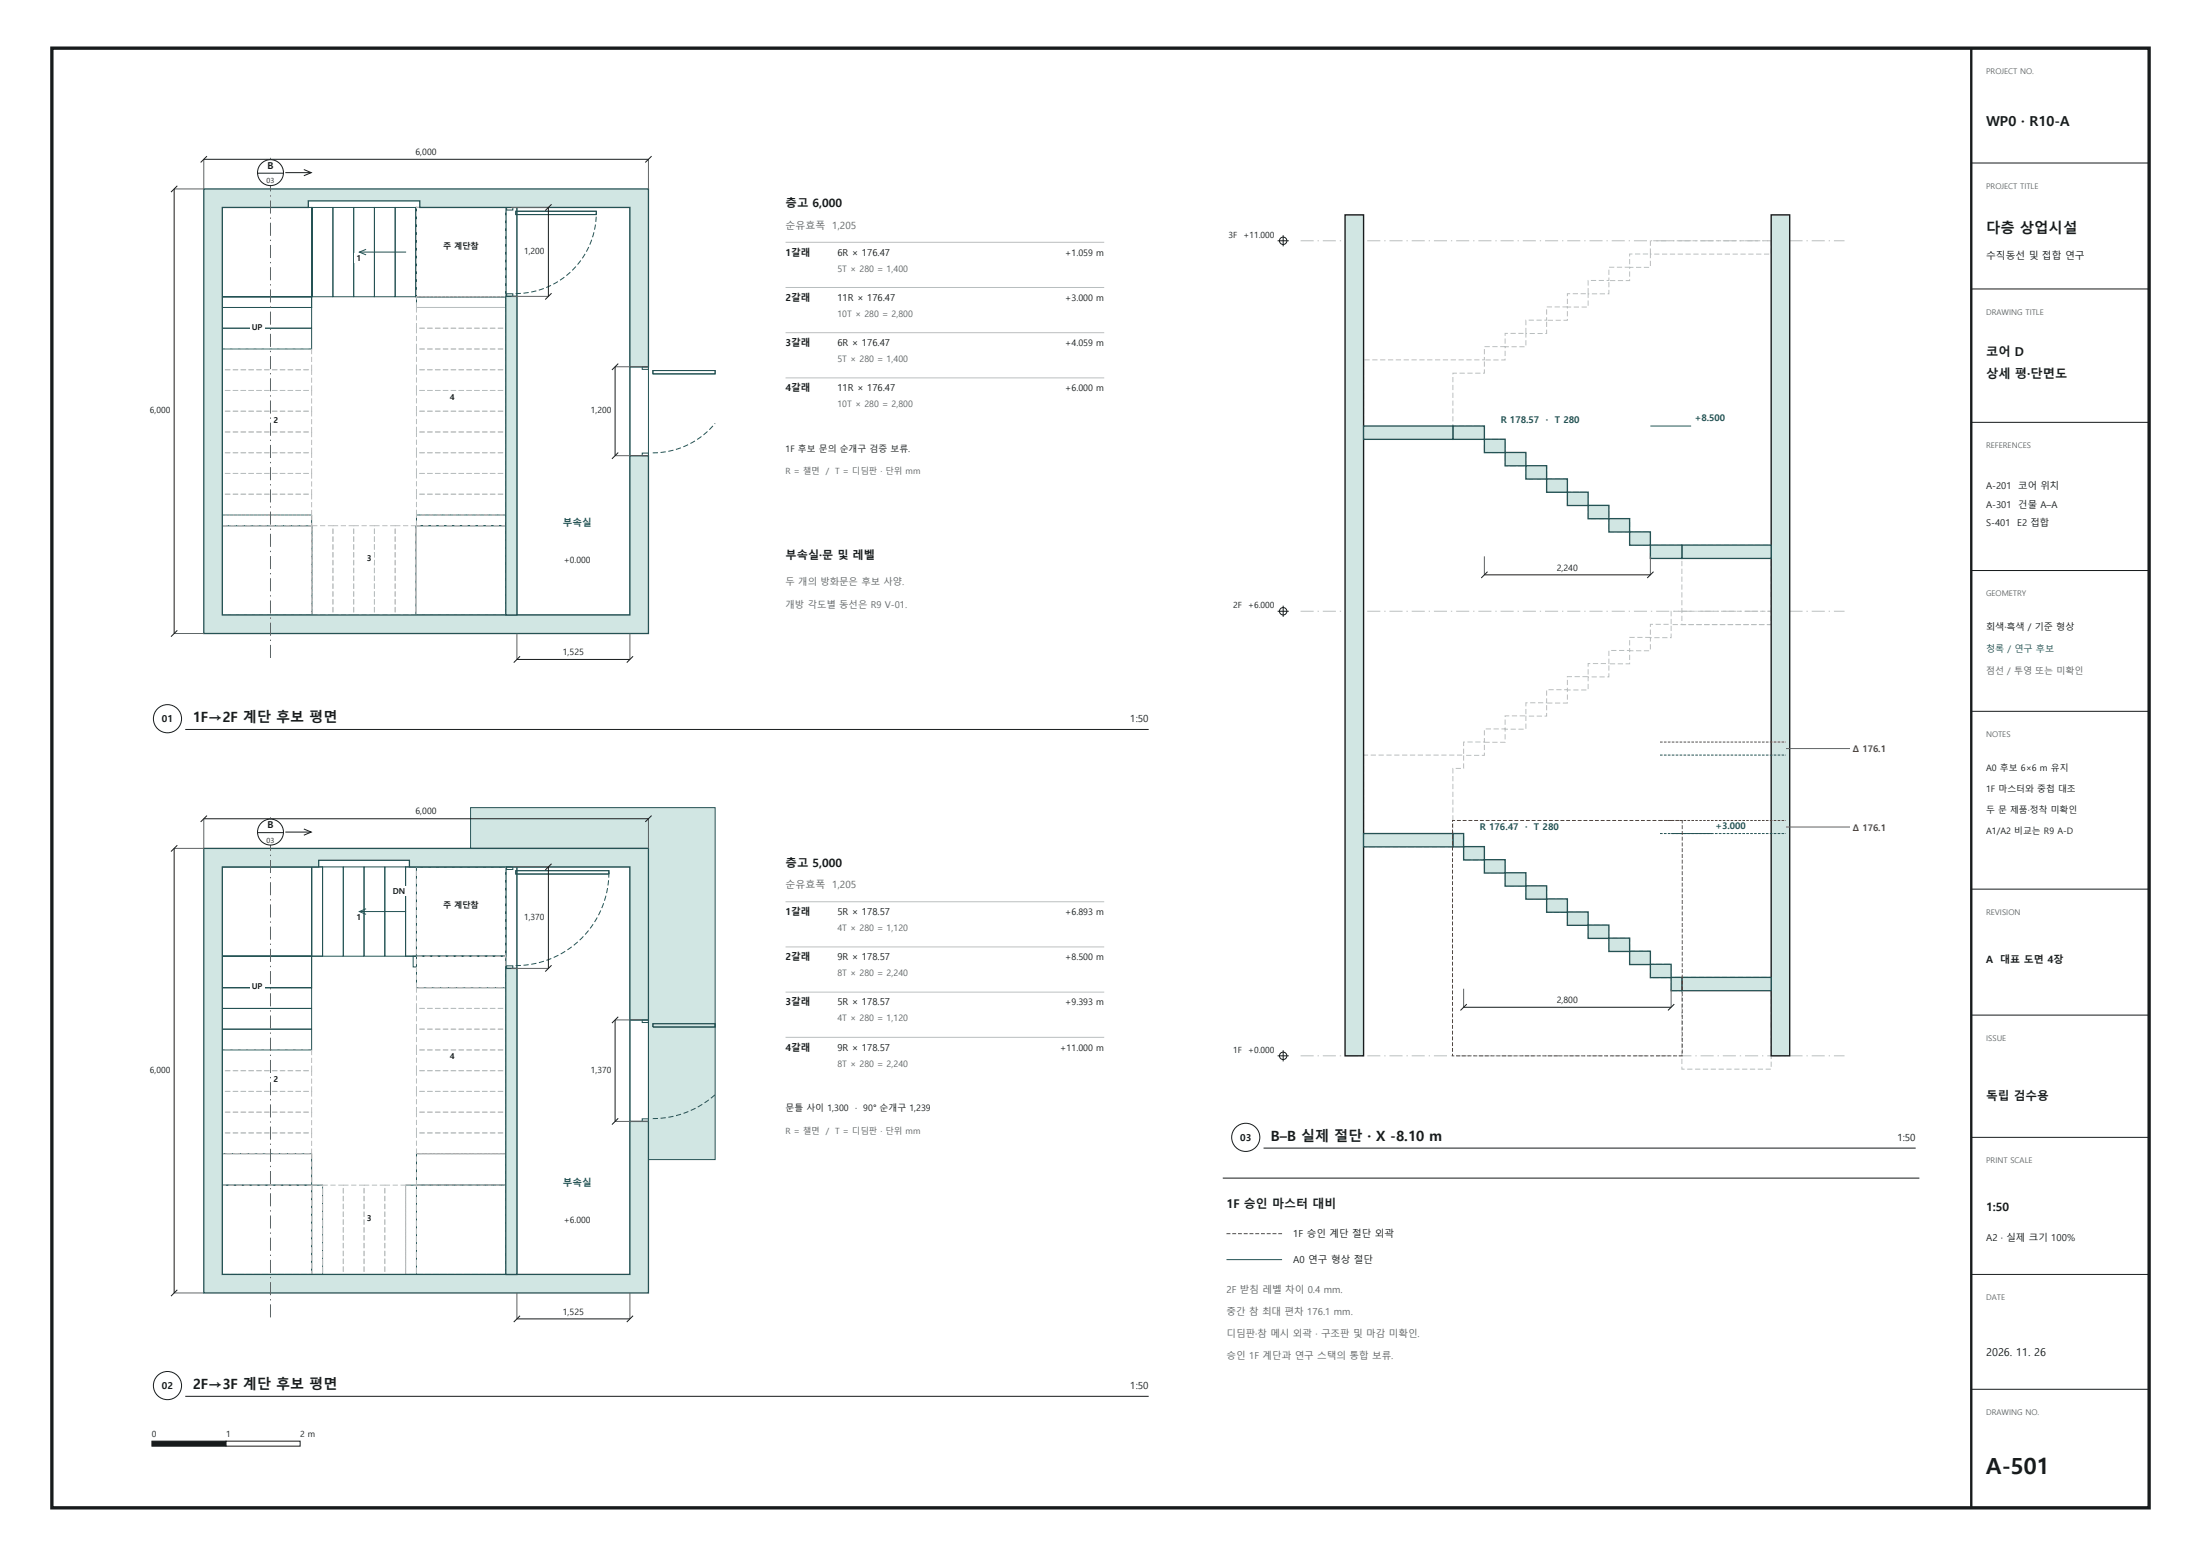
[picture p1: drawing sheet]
<svg xmlns="http://www.w3.org/2000/svg" width="594mm" height="420mm" viewBox="0 0 594 420" stroke-linecap="round" stroke-linejoin="round" font-family="sans-serif">
<path d="M14 13h566v394h-566z" fill="none" stroke="#171b1c" stroke-width=".9" stroke-linecap="butt"/>
<path d="M532 13v394" fill="none" stroke="#171b1c" stroke-width=".64" stroke-linecap="butt"/>
<path d="M532 44h48M532 78h48M532 114h48M532 154h48M532 192h48M532 240h48M532 274h48M532 307h48M532 344h48M532 375h48" fill="none" stroke="#171b1c" stroke-width=".27"/>
<g fill="none" stroke="#245254" stroke-width=".27">
<path d="M60 56h24.1v24.1h-24.1zM84.1 56h.1v24.1h-.1zM84.2 56h5.7v24.1h-5.7zM89.9 56h5.5v24.1h-5.5zM95.4 56h5.7v24.1h-5.7zM101.1 56h5.6v24.1h-5.6zM106.7 56h5.5v24.1h-5.5zM112.2 56h.2v24.1h-.2zM112.4 56h24.1v24.1h-24.1zM136.5 56h3v24h-3zM139.5 56h30.5v110h-30.5zM60 80.1h24.1v2.9h-24.1z"/>
<path d="M60 83h24.1v5.6h-24.1zM60 88.6h24.1v5.6h-24.1zM112.4 80.1h24.1v2.9h-24.1zM170 99h5v24h-5zM60 139h24.1v2.9h-24.1zM112.4 139h24.1v2.9h-24.1zM60 141.9h24.1v24.1h-24.1zM84.1 141.9h.1v24.1h-.1zM112.2 141.9h.2v24.1h-.2zM112.4 141.9h24.1v24.1h-24.1z"/>
</g>
<g fill="none" stroke="#babfbf" stroke-width=".27" stroke-dasharray="1.4 .7" stroke-linecap="butt">
<path d="M136.5 56v24.1h-24.1v-24.1h24.1M84.1 94.2v5.6h-24.1v-5.6h24.1M84.1 99.8v5.6h-24.1v-5.6h24.1M112.4 99.8v-5.6h24.1v5.6h-24.1M112.4 94.2v-5.6h24.1v5.6h-24.1M112.4 88.6v-5.6h24.1v5.6h-24.1M112.4 83v-2.9h24.1v2.9h-24.1M84.1 105.4v5.6h-24.1v-5.6h24.1M84.1 111v5.6h-24.1v-5.6h24.1M84.1 116.6v5.6h-24.1v-5.6h24.1M112.4 116.6v-5.6h24.1v5.6h-24.1M112.4 111v-5.6h24.1v5.6h-24.1"/>
<path d="M112.4 105.4v-5.6h24.1v5.6h-24.1M84.1 122.2v5.6h-24.1v-5.6h24.1M84.1 127.8v5.6h-24.1v-5.6h24.1M84.1 133.4v5.6h-24.1v-5.6h24.1M84.1 139v2.9h-24.1v-2.9h24.1M112.4 139v-5.6h24.1v5.6h-24.1M112.4 133.4v-5.6h24.1v5.6h-24.1M112.4 127.8v-5.6h24.1v5.6h-24.1M112.4 122.2v-5.6h24.1v5.6h-24.1M84.1 141.9v24.1h-24.1v-24.1h24.1M84.1 141.9h.1v24.1h-.1v-24.1M84.2 141.9h5.7v24.1h-5.7v-24.1"/>
<path d="M89.9 141.9h5.5v24.1h-5.5v-24.1M95.4 141.9h5.7v24.1h-5.7v-24.1M101.1 141.9h5.6v24.1h-5.6v-24.1M106.7 141.9h5.5v24.1h-5.5v-24.1M112.2 141.9h.2v24.1h-.2v-24.1M112.4 141.9v-2.9h24.1v2.9h-24.1M136.5 141.9v24.1h-24.1v-24.1h24.1"/>
</g>
<path d="M55 51h120v48h-5v-43h-56.7v-1.8h-30.1v1.8h-23.2v110h110v-43h5v48h-120z" fill-rule="evenodd" fill="#d1e6e3" stroke="#245254" stroke-width=".35"/>
<path d="M173.3 99h1.7v.7h-1.7zM176.2 100h16.8v.9h-16.8zM173.3 122.3h1.7v.7h-1.7z" fill="none" stroke="#245254" stroke-width=".27"/>
<path d="M136.5 80h3v86h-3z" fill-rule="evenodd" fill="#d1e6e3" stroke="#245254" stroke-width=".35"/>
<path d="M136.7 56h1.7v.7h-1.7zM139.2 57h21.7v.9h-21.7zM136.7 79.3h1.7v.7h-1.7zM176.2 100h16.8v.9h-16.8z" fill="none" stroke="#245254" stroke-width=".27"/>
<path d="M139.2 79.2a21.8 21.8 0 0 0 21.7-21.7M176.2 122.2a21.8 21.8 0 0 0 16.8-7.9" fill="none" stroke="#245254" stroke-width=".27" stroke-dasharray="1.4 .7" stroke-linecap="butt"/>
<path d="M95.7 68.3h2.3v2.6h-2.3z" fill="#fff"/>
<path d="M97 68.1h12.6M98.8 67.3l-1.8 .8 1.8 .7" fill="none" stroke="#245254" stroke-width=".27"/>
<g fill="#fff">
<path d="M73.3 111.9h2.3v2.6h-2.3z"/>
<path d="M98.5 149.4h2.3v2.6h-2.3z"/>
<path d="M120.9 105.7h2.3v2.6h-2.3z"/>
<path d="M67.4 86.8h4v2.6h-4z"/>
<path d="M151.3 139.4h9v3h-9z"/>
<path d="M151.6 149.7h8.4v2.7h-8.4z"/>
<path d="M119 65h10.8v2.6h-10.8z"/>
</g>
<path d="M55 43v8M175 43v8" fill="none" stroke="#5e6366" stroke-width=".27"/>
<path d="M55 43h120M55.8 42.2l-1.6 1.6M175.9 42.2l-1.8 1.6" fill="none" stroke="#171b1c" stroke-width=".27"/>
<path d="M111.6 39.5h6.8v2.8h-6.8z" fill="#fff"/>
<path d="M47 51h8M47 171h8" fill="none" stroke="#5e6366" stroke-width=".27"/>
<path d="M47 51v120M47.9 50.1l-1.8 1.8M47.9 170.1l-1.8 1.7" fill="none" stroke="#171b1c" stroke-width=".27"/>
<path d="M39.9 109.2h6.7v2.7h-6.7z" fill="#fff"/>
<path d="M139.5 171v7M170 171v7" fill="none" stroke="#5e6366" stroke-width=".27"/>
<path d="M139.5 178h30.5M140.4 177.1l-1.8 1.8M170.9 177.1l-1.7 1.8" fill="none" stroke="#171b1c" stroke-width=".27"/>
<path d="M151.3 174.5h6.9v2.8h-6.9z" fill="#fff"/>
<path d="M166 99h9M166 123h9" fill="none" stroke="#5e6366" stroke-width=".27"/>
<path d="M166 99v24M166.9 98.1l-1.8 1.7M166.9 122.1l-1.8 1.7" fill="none" stroke="#171b1c" stroke-width=".27"/>
<path d="M158.9 109.2h6.6v2.7h-6.6z" fill="#fff"/>
<path d="M138 56h10M138 80h10" fill="none" stroke="#5e6366" stroke-width=".27"/>
<path d="M148 56v24M148.9 55.1l-1.8 1.8M148.9 79.1l-1.8 1.7" fill="none" stroke="#171b1c" stroke-width=".27"/>
<path d="M140.9 66.2h6.6v2.7h-6.6z" fill="#fff"/>
<g fill="none" stroke="#245254" stroke-width=".27">
<path d="M60 234h24.1v24.1h-24.1zM84.1 234h2.9v24.1h-2.9zM109.5 234h2.9v24.1h-2.9zM112.4 234h24.1v24.1h-24.1zM60 258.1h24.1v8.5h-24.1zM111.5 258.1h.9v2.9h-.9zM112.4 258.1h24.1v8.5h-24.1zM60 311.4h24.1v8.5h-24.1zM60 319.9h24.1v24.1h-24.1zM84.1 319.9h2.9v24.1h-2.9zM109.5 319.9h2.9v24.1h-2.9zM112.4 319.9h24.1v24.1h-24.1z"/>
<path d="M112.4 311.4h24.1v8.5h-24.1z"/>
</g>
<path d="M127 218h66v95h-18v-84h-48z" fill-rule="evenodd" fill="#d1e6e3" stroke="#245254" stroke-width=".27"/>
<g fill="none" stroke="#245254" stroke-width=".27">
<path d="M60 234h24.1v24.1h-24.1zM84.1 234h2.9v24.1h-2.9zM87 234h5.6v24.1h-5.6zM92.6 234h5.6v24.1h-5.6zM98.2 234h5.7v24.1h-5.7zM103.9 234h5.6v24.1h-5.6zM109.5 234h2.9v24.1h-2.9zM112.4 234h24.1v24.1h-24.1zM136.5 234h3v27.4h-3zM139.5 234h30.5v110h-30.5zM60 258.1h24.1v8.5h-24.1zM60 266.6h24.1v5.6h-24.1z"/>
<path d="M60 272.2h24.1v5.6h-24.1zM60 277.8h24.1v5.6h-24.1zM170 275.3h5v27.4h-5z"/>
</g>
<g fill="none" stroke="#babfbf" stroke-width=".27" stroke-dasharray="1.4 .7" stroke-linecap="butt">
<path d="M136.5 234v24.1h-24.1v-24.1h24.1M112.4 277.8v-5.6h24.1v5.6h-24.1M112.4 272.2v-5.6h24.1v5.6h-24.1M112.4 266.6v-8.5h24.1v8.5h-24.1M84.1 283.4v5.6h-24.1v-5.6h24.1M84.1 289v5.6h-24.1v-5.6h24.1M84.1 294.6v5.6h-24.1v-5.6h24.1M112.4 294.6v-5.6h24.1v5.6h-24.1M112.4 289v-5.6h24.1v5.6h-24.1M112.4 283.4v-5.6h24.1v5.6h-24.1M84.1 300.2v5.6h-24.1v-5.6h24.1M84.1 305.8v5.6h-24.1v-5.6h24.1"/>
<path d="M84.1 311.4v8.5h-24.1v-8.5h24.1M84.1 319.9v24.1h-24.1v-24.1h24.1M84.1 319.9h2.9v24.1h-2.9v-24.1M87 319.9h5.6v24.1h-5.6v-24.1M92.6 319.9h5.6v24.1h-5.6v-24.1M98.2 319.9h5.7v24.1h-5.7v-24.1M103.9 319.9h5.6v24.1h-5.6v-24.1M109.5 319.9h2.9v24.1h-2.9v-24.1M112.4 319.9v-8.5h24.1v8.5h-24.1M112.4 311.4v-5.6h24.1v5.6h-24.1M112.4 305.8v-5.6h24.1v5.6h-24.1M112.4 300.2v-5.6h24.1v5.6h-24.1"/>
<path d="M136.5 319.9v24.1h-24.1v-24.1h24.1"/>
</g>
<path d="M55 229h120v46.3h-5v-41.3h-59.5v-1.8h-24.5v1.8h-26v110h110v-41.3h5v46.3h-120z" fill-rule="evenodd" fill="#d1e6e3" stroke="#245254" stroke-width=".35"/>
<path d="M173.3 275.3h1.7v.7h-1.7zM176.2 276.3h16.8v.9h-16.8zM173.3 302h1.7v.7h-1.7z" fill="none" stroke="#245254" stroke-width=".27"/>
<path d="M136.5 261.4h3v82.6h-3z" fill-rule="evenodd" fill="#d1e6e3" stroke="#245254" stroke-width=".35"/>
<path d="M136.7 234h1.7v.7h-1.7zM139.2 235h25.1v.9h-25.1zM136.7 260.7h1.7v.7h-1.7zM176.2 276.3h16.8v.9h-16.8z" fill="none" stroke="#245254" stroke-width=".27"/>
<path d="M139.2 260.6a25.2 25.2 0 0 0 25.1-25.1M176.2 301.9a25.2 25.2 0 0 0 16.8-6.4" fill="none" stroke="#245254" stroke-width=".27" stroke-dasharray="1.4 .7" stroke-linecap="butt"/>
<path d="M95.7 246.3h2.3v2.6h-2.3z" fill="#fff"/>
<path d="M97 246h12.6M98.8 245.3l-1.8 .7 1.8 .8" fill="none" stroke="#245254" stroke-width=".27"/>
<g fill="#fff">
<path d="M73.3 289.9h2.3v2.6h-2.3z"/>
<path d="M98.5 327.4h2.3v2.6h-2.3z"/>
<path d="M120.9 283.7h2.3v2.6h-2.3z"/>
<path d="M67.4 264.8h4v2.6h-4z"/>
<path d="M105.4 239.2h4.5v2.6h-4.5z"/>
<path d="M151.3 317.4h9v3h-9z"/>
<path d="M151.6 327.7h8.4v2.7h-8.4z"/>
<path d="M119 243h10.8v2.6h-10.8z"/>
</g>
<path d="M55 221v8M175 221v8" fill="none" stroke="#5e6366" stroke-width=".27"/>
<path d="M55 221h120M55.8 220.1l-1.6 1.8M175.9 220.1l-1.8 1.8" fill="none" stroke="#171b1c" stroke-width=".27"/>
<path d="M111.6 217.5h6.8v2.8h-6.8z" fill="#fff"/>
<path d="M47 229h8M47 349h8" fill="none" stroke="#5e6366" stroke-width=".27"/>
<path d="M47 229v120M47.9 228.2l-1.8 1.7M47.9 348.2l-1.8 1.7" fill="none" stroke="#171b1c" stroke-width=".27"/>
<path d="M39.9 287.2h6.7v2.7h-6.7z" fill="#fff"/>
<path d="M139.5 349v7M170 349v7" fill="none" stroke="#5e6366" stroke-width=".27"/>
<path d="M139.5 356h30.5M140.4 355.2l-1.8 1.7M170.9 355.2l-1.7 1.7" fill="none" stroke="#171b1c" stroke-width=".27"/>
<path d="M151.3 352.5h6.9v2.8h-6.9z" fill="#fff"/>
<path d="M166 275.3h9M166 302.7h9" fill="none" stroke="#5e6366" stroke-width=".27"/>
<path d="M166 275.3v27.4M166.9 274.5l-1.8 1.7M166.9 301.9l-1.8 1.6" fill="none" stroke="#171b1c" stroke-width=".27"/>
<path d="M158.9 287.2h6.6v2.7h-6.6z" fill="#fff"/>
<path d="M138 234h10M138 261.4h10" fill="none" stroke="#5e6366" stroke-width=".27"/>
<path d="M148 234v27.4M148.9 233.2l-1.8 1.7M148.9 260.6l-1.8 1.6" fill="none" stroke="#171b1c" stroke-width=".27"/>
<path d="M140.9 245.9h6.6v2.7h-6.6z" fill="#fff"/>
<circle cx="45.2" cy="194" r="3.8" fill="#fff" stroke="#171b1c" stroke-width=".27"/>
<path d="M50 196.9h260" fill="none" stroke="#171b1c" stroke-width=".27"/>
<circle cx="45.2" cy="374" r="3.8" fill="#fff" stroke="#171b1c" stroke-width=".27"/>
<path d="M50 376.9h260" fill="none" stroke="#171b1c" stroke-width=".27"/>
<path d="M212 65.4h86M212 77.6h86M212 89.8h86M212 102h86M212 243.4h86M212 255.6h86M212 267.8h86M212 280h86" fill="none" stroke="#babfbf" stroke-width=".27"/>
<path d="M73 177.6v-135" fill="none" stroke="#5e6366" stroke-width=".27" stroke-dasharray="3.5 1.1 .4 1.1" stroke-linecap="butt"/>
<circle cx="73" cy="46.6" r="3.5" fill="#fff" stroke="#171b1c" stroke-width=".27"/>
<path d="M69.5 46.7h7M77 46.6h7M82 45.8l2 .8-2 .8" fill="none" stroke="#171b1c" stroke-width=".27"/>
<path d="M73 355.6v-135" fill="none" stroke="#5e6366" stroke-width=".27" stroke-dasharray="3.5 1.1 .4 1.1" stroke-linecap="butt"/>
<circle cx="73" cy="224.6" r="3.5" fill="#fff" stroke="#171b1c" stroke-width=".27"/>
<path d="M69.5 224.7h7M77 224.6h7M82 223.8l2 .8-2 .8" fill="none" stroke="#171b1c" stroke-width=".27"/>
<path d="M351 285h146.8" fill="none" stroke="#babfbf" stroke-width=".27" stroke-dasharray="3.5 1.1 .4 1.1" stroke-linecap="butt"/>
<circle cx="346.3" cy="285" r="1" fill="#fff" stroke="#171b1c" stroke-width=".27"/>
<path d="M344.8 285h3M346.3 283.5v3" fill="none" stroke="#171b1c" stroke-width=".27"/>
<path d="M332.3 281.9h12.3v2.7h-12.3z" fill="#fff"/>
<path d="M351 165h146.8" fill="none" stroke="#babfbf" stroke-width=".27" stroke-dasharray="3.5 1.1 .4 1.1" stroke-linecap="butt"/>
<circle cx="346.3" cy="165" r="1" fill="#fff" stroke="#171b1c" stroke-width=".27"/>
<path d="M344.8 165h3M346.3 163.5v3" fill="none" stroke="#171b1c" stroke-width=".27"/>
<path d="M332.3 161.9h12.3v2.7h-12.3z" fill="#fff"/>
<path d="M351 65h146.8" fill="none" stroke="#babfbf" stroke-width=".27" stroke-dasharray="3.5 1.1 .4 1.1" stroke-linecap="butt"/>
<circle cx="346.3" cy="65" r="1" fill="#fff" stroke="#171b1c" stroke-width=".27"/>
<path d="M344.8 65h3M346.3 63.5v3" fill="none" stroke="#171b1c" stroke-width=".27"/>
<path d="M331 61.9h13.6v2.7h-13.6z" fill="#fff"/>
<path d="M411.8 129.3v-3.6h-5.6v-3.5h-5.6v-3.6h-32.6v-21.5h32.6v-3.5h5.6v-3.6h5.6v-3.6h5.6v-3.6h5.6v-3.5h5.6v-3.6h5.6v-3.6h5.6v-3.5h5.6v-3.6h32.6v3.6h-32.6v3.6h-5.6v3.5h-5.6v3.6h-5.6v3.6h-5.6v3.5h-5.6v3.6h-5.6v3.6h-5.6v3.6h-5.6v3.5h-8.5v14.3h8.5v3.6h5.6v3.5h5.6v3.6h5.6v3.6h5.6v3.5h5.6v3.6h5.6v3.6h5.6v3.6h5.6v3.5h32.6v21.5h-24.1v-17.9h-8.5v-3.5h-5.6v-3.6h-5.6v-3.6h-5.6v-3.6h-5.6v-3.5h-5.6v-3.6h-5.6M392.1 228.6h-24.1v-24.8h27v-3.5h5.6v-3.5h5.6v-3.6h5.6v-3.5h5.6v-3.5h5.6v-3.6h5.6v-3.5h5.6v-3.5h5.6v-3.5h5.6v-3.6h5.6v-3.5h27v3.6h-27v3.5h-5.6v3.6h-5.6v3.5h-5.6v3.5h-5.6v3.5h-5.6v3.6h-5.6v3.5h-5.6v3.5h-5.6v3.6h-5.6v3.5h-5.6v3.5h-2.9v17.6h2.9v3.5h5.6v3.6h5.6v3.5h5.6v3.5h5.6v3.5h5.6v3.6h5.6v3.5h5.6v3.5h5.6v3.6h5.6v3.5h5.6v3.5h27v24.8h-24.1v-21.2h-2.9v-3.5h-5.6v-3.5h-5.6v-3.6h-5.6v-3.5h-5.6v-3.5h-5.6v-3.6h-5.6v-3.5h-5.6v-3.5h-5.6v-3.5h-5.6v-3.6h-5.6v-3.5h-2.9" fill="none" stroke="#babfbf" stroke-width=".27" stroke-dasharray="1.4 .7" stroke-linecap="butt"/>
<g fill="#d1e6e3" stroke="#171b1c" stroke-width=".37">
<path d="M363 58h5v227h-5z" fill-rule="evenodd"/>
<path d="M478 58h5v227h-5z" fill-rule="evenodd"/>
</g>
<g fill="#d1e6e3" stroke="#245254" stroke-width=".36">
<path d="M453.9 263.8h24.1v3.6h-24.1z" fill-rule="evenodd"/>
<path d="M451 263.8h2.9v3.6h-2.9z" fill-rule="evenodd"/>
<path d="M445.4 260.3h5.6v3.6h-5.6z" fill-rule="evenodd"/>
<path d="M439.8 256.8h5.6v3.6h-5.6z" fill-rule="evenodd"/>
<path d="M434.2 253.2h5.6v3.6h-5.6z" fill-rule="evenodd"/>
<path d="M428.6 249.7h5.6v3.6h-5.6z" fill-rule="evenodd"/>
<path d="M423 246.2h5.6v3.6h-5.6z" fill-rule="evenodd"/>
<path d="M417.4 242.6h5.6v3.6h-5.6z" fill-rule="evenodd"/>
<path d="M411.8 239.1h5.6v3.6h-5.6z" fill-rule="evenodd"/>
<path d="M406.2 235.6h5.6v3.6h-5.6z" fill-rule="evenodd"/>
<path d="M400.6 232.1h5.6v3.6h-5.6z" fill-rule="evenodd"/>
<path d="M395 228.5h5.6v3.6h-5.6z" fill-rule="evenodd"/>
<path d="M392.1 225h2.9v3.6h-2.9z" fill-rule="evenodd"/>
<path d="M368 225h24.1v3.6h-24.1z" fill-rule="evenodd"/>
<path d="M453.9 147.1h24.1v3.6h-24.1z" fill-rule="evenodd"/>
<path d="M445.4 147.1h8.5v3.6h-8.5z" fill-rule="evenodd"/>
<path d="M439.8 143.6h5.6v3.6h-5.6z" fill-rule="evenodd"/>
<path d="M434.2 140h5.6v3.6h-5.6z" fill-rule="evenodd"/>
<path d="M428.6 136.4h5.6v3.6h-5.6z" fill-rule="evenodd"/>
<path d="M423 132.8h5.6v3.7h-5.6z" fill-rule="evenodd"/>
<path d="M417.4 129.3h5.6v3.6h-5.6z" fill-rule="evenodd"/>
<path d="M411.8 125.7h5.6v3.6h-5.6z" fill-rule="evenodd"/>
<path d="M406.2 122.1h5.6v3.6h-5.6z" fill-rule="evenodd"/>
<path d="M400.6 118.6h5.6v3.6h-5.6z" fill-rule="evenodd"/>
<path d="M392.1 115h8.5v3.6h-8.5z" fill-rule="evenodd"/>
<path d="M368 115h24.1v3.6h-24.1z" fill-rule="evenodd"/>
</g>
<path d="M395 266.9v5M451 266.9v5" fill="none" stroke="#5e6366" stroke-width=".27"/>
<path d="M395 271.9h56M395.8 271l-1.6 1.7M451.8 271l-1.7 1.7" fill="none" stroke="#171b1c" stroke-width=".27"/>
<g fill="#fff">
<path d="M419.6 268.4h6.8v2.8h-6.8z"/>
<path d="M398.8 221.6h22.5v2.9h-22.5z"/>
</g>
<path d="M451 225h11" fill="none" stroke="#245254" stroke-width=".27"/>
<path d="M462.4 221.2h9.3v2.9h-9.3z" fill="#fff"/>
<path d="M400.6 150.2v5M445.4 150.2v5" fill="none" stroke="#5e6366" stroke-width=".27"/>
<path d="M400.6 155.2h44.8M401.5 154.3l-1.7 1.7M446.2 154.3l-1.7 1.7" fill="none" stroke="#171b1c" stroke-width=".27"/>
<g fill="#fff">
<path d="M419.6 151.7h6.8v2.7h-6.8z"/>
<path d="M404.4 111.7h22.5v2.9h-22.5z"/>
</g>
<path d="M445.4 115h11" fill="none" stroke="#245254" stroke-width=".27"/>
<path d="M456.9 111.2h9.2v2.9h-9.2z" fill="#fff"/>
<path d="M420.4 285h-28.4v-63.5h62v63.5h-33.6" fill="none" stroke="#80452b" stroke-width=".27" stroke-dasharray="1.1 .5" stroke-linecap="butt"/>
<path d="M448 221.5h34" fill="none" stroke="#80452b" stroke-width=".27" stroke-dasharray=".7 .4" stroke-linecap="butt"/>
<path d="M448 225h34" fill="none" stroke="#245254" stroke-width=".27" stroke-dasharray=".7 .4" stroke-linecap="butt"/>
<path d="M482 223.2h21" fill="none" stroke="#5e6366" stroke-width=".27"/>
<path d="M499.5 221.7h10.1v2.9h-10.1z" fill="#fff"/>
<path d="M448 200.3h34" fill="none" stroke="#80452b" stroke-width=".27" stroke-dasharray=".7 .4" stroke-linecap="butt"/>
<path d="M448 203.8h34" fill="none" stroke="#245254" stroke-width=".27" stroke-dasharray=".7 .4" stroke-linecap="butt"/>
<path d="M482 202.1h21" fill="none" stroke="#5e6366" stroke-width=".27"/>
<path d="M499.5 200.6h10.1v2.8h-10.1z" fill="#fff"/>
<circle cx="336.2" cy="307" r="3.8" fill="#fff" stroke="#171b1c" stroke-width=".27"/>
<path d="M330 318h188M341 309.9h176" fill="none" stroke="#171b1c" stroke-width=".27"/>
<path d="M331 333h15" fill="none" stroke="#80452b" stroke-width=".27" stroke-dasharray="1.1 .5" stroke-linecap="butt"/>
<path d="M331 340h15" fill="none" stroke="#245254" stroke-width=".27"/>
<path d="M41 389h20v1.3h-20z" fill="#171b1c" stroke="#171b1c" stroke-width=".27"/>
<path d="M61 389h20v1.3h-20z" fill="#fff" stroke="#171b1c" stroke-width=".27"/>
<text font-size="6" fill="#171b1c" x="536" y="398">A-501</text>
<text font-size="3.9" fill="#171b1c" x="536" y="63">다층 상업시설</text>
<g font-size="3.8" fill="#171b1c">
<text x="52" y="195">1F→2F 계단 후보 평면</text>
<text x="343" y="308">B–B 실제 절단 · X -8.10 m</text>
<text x="52" y="375">2F→3F 계단 후보 평면</text>
</g>
<text font-size="3.7" fill="#171b1c" x="536" y="34">WP0 · R10-A</text>
<g font-size="3.3" fill="#171b1c">
<text x="536" y="96">코어 D</text>
<text x="536" y="102">상세 평·단면도</text>
</g>
<g font-size="3.2" fill="#171b1c">
<text x="536" y="297">독립 검수용</text>
<text x="331" y="326">1F 승인 마스터 대비</text>
</g>
<g font-size="3.1" fill="#171b1c">
<text x="212" y="56">층고 6,000</text>
<text x="212" y="234">층고 5,000</text>
<text x="536" y="327">1:50</text>
</g>
<text font-size="3" fill="#171b1c" x="212" y="151">부속실·문 및 레벨</text>
<text font-size="2.9" fill="#171b1c" x="536" y="366">2026. 11. 26</text>
<g font-size="2.7" fill="#5e6366">
<text x="212" y="61.7">순유효폭</text>
<text x="224.6" y="61.7">1,205</text>
<text x="212" y="239.7">순유효폭</text>
<text x="224.6" y="239.7">1,205</text>
</g>
<g font-size="2.7" fill="#171b1c">
<text x="536" y="260">A</text>
<text x="539.8" y="260">대표 도면 4장</text>
</g>
<g font-size="2.6" fill="#171b1c">
<text x="72.2" y="45.6">B</text>
<text x="212" y="69">1갈래</text>
<text x="226" y="69">6R × 176.47</text>
<text x="536" y="70">수직동선 및 접합 연구</text>
<text x="212" y="81.2">2갈래</text>
<text x="226" y="81.2">11R × 176.47</text>
<text x="212" y="93.4">3갈래</text>
<text x="226" y="93.4">6R × 176.47</text>
<text x="212" y="105.6">4갈래</text>
<text x="226" y="105.6">11R × 176.47</text>
<text x="43.7" y="195">01</text>
<text x="305" y="195">1:50</text>
<text x="72.2" y="223.6">B</text>
<text x="212" y="247">1갈래</text>
<text x="226" y="247">5R × 178.57</text>
<text x="212" y="259.2">2갈래</text>
<text x="226" y="259.2">9R × 178.57</text>
<text x="212" y="271.4">3갈래</text>
<text x="226" y="271.4">5R × 178.57</text>
<text x="212" y="283.6">4갈래</text>
<text x="226" y="283.6">9R × 178.57</text>
<text x="334.7" y="308">03</text>
<text x="512" y="308">1:50</text>
<text x="349" y="334">1F 승인 계단 절단 외곽</text>
<text x="536" y="335">A2 · 실제 크기 100%</text>
<text x="349" y="341">A0 연구 형상 절단</text>
<text x="43.7" y="375">02</text>
<text x="305" y="375">1:50</text>
</g>
<g font-size="2.6" fill="#245254">
<text x="151.9" y="142">부속실</text>
<text x="151.9" y="320">부속실</text>
</g>
<g font-size="2.6" fill="#5e6366">
<text x="331" y="349">2F 받침 레벨 차이 0.4 mm.</text>
<text x="331" y="354.9">중간 참 최대 편차 176.1 mm.</text>
<text x="331" y="360.8">디딤판·참 메시 외곽 · 구조판 및 마감 미확인.</text>
<text x="331" y="366.7">승인 1F 계단과 연구 스택의 통합 보류.</text>
</g>
<g font-size="2.5" fill="#245254">
<text x="457.4" y="113.6">+8.500</text>
<text x="405" y="114.2">R 178.57</text>
<text x="417.2" y="114.2">·</text>
<text x="419.6" y="114.2">T 280</text>
<text x="536" y="176">청록 / 연구 후보</text>
<text x="399.4" y="224.1">R 176.47</text>
<text x="411.6" y="224.1">·</text>
<text x="414" y="224.1">T 280</text>
<text x="463" y="223.6">+3.000</text>
</g>
<g font-size="2.5" fill="#171b1c">
<text x="536" y="132">A-201</text>
<text x="544.7" y="132">코어 위치</text>
<text x="536" y="137">A-301</text>
<text x="544.7" y="137">건물 A–A</text>
<text x="536" y="142">S-401</text>
<text x="544.4" y="142">E2 접합</text>
<text x="536" y="170">회색·흑색 / 기준 형상</text>
</g>
<g font-size="2.5" fill="#5e6366">
<text x="212" y="158">두 개의 방화문은 후보 사양.</text>
<text x="212" y="164">개방 각도별 동선은 R9 V-01.</text>
</g>
<g font-size="2.5" fill="#80452b">
<text x="500" y="203">Δ 176.1</text>
<text x="500" y="224.2">Δ 176.1</text>
</g>
<g font-size="2.4" fill="#171b1c">
<text x="112.1" y="41.8">6,000</text>
<text x="287.5" y="69">+1.059 m</text>
<text x="287.5" y="81.2">+3.000 m</text>
<text x="287.5" y="93.4">+4.059 m</text>
<text x="287.5" y="105.6">+6.000 m</text>
<text x="212" y="122">1F 후보 문의 순개구 검증 보류.</text>
<text x="420.1" y="154">2,240</text>
<text x="151.9" y="176.8">1,525</text>
<text x="536" y="208">A0 후보 6×6 m 유지</text>
<text x="536" y="213.7">1F 마스터와 중첩 대조</text>
<text x="112.1" y="219.8">6,000</text>
<text x="536" y="219.4">두 문 제품·정착 미확인</text>
<text x="536" y="225.1">A1/A2 비교는 R9 A-D</text>
<text x="287.5" y="247">+6.893 m</text>
<text x="287.5" y="259.2">+8.500 m</text>
<text x="287.5" y="271.4">+9.393 m</text>
<text x="420.1" y="270.7">2,800</text>
<text x="286.1" y="283.6">+11.000 m</text>
<text x="212" y="300">문틀 사이 1,300</text>
<text x="230.8" y="300">·</text>
<text x="233" y="300">90° 순개구 1,239</text>
<text x="151.9" y="354.8">1,525</text>
</g>
<g font-size="2.4" fill="#5e6366">
<text x="226" y="73.3">5T × 280 = 1,400</text>
<text x="226" y="85.5">10T × 280 = 2,800</text>
<text x="226" y="97.7">5T × 280 = 1,400</text>
<text x="226" y="109.9">10T × 280 = 2,800</text>
<text x="536" y="182">점선 / 투영 또는 미확인</text>
<text x="226" y="251.3">4T × 280 = 1,120</text>
<text x="226" y="263.5">8T × 280 = 2,240</text>
<text x="226" y="275.7">4T × 280 = 1,120</text>
<text x="226" y="287.9">8T × 280 = 2,240</text>
</g>
<g font-size="2.3" fill="#171b1c">
<text x="331.6" y="64.2">3F</text>
<text x="335.6" y="64.2">+11.000</text>
<text x="141.4" y="68.5">1,200</text>
<text x="40.4" y="111.5">6,000</text>
<text x="159.4" y="111.5">1,200</text>
<text x="152.2" y="152">+0.000</text>
<text x="332.8" y="164.2">2F</text>
<text x="336.8" y="164.2">+6.000</text>
<text x="141.4" y="248.2">1,370</text>
<text x="332.8" y="284.2">1F</text>
<text x="336.8" y="284.2">+0.000</text>
<text x="40.4" y="289.5">6,000</text>
<text x="159.4" y="289.5">1,370</text>
<text x="152.2" y="330">+6.000</text>
<text x="41" y="387.9">0</text>
<text x="61" y="387.9">1</text>
<text x="81" y="387.9">2 m</text>
</g>
<g font-size="2.3" fill="#5e6366">
<text x="212" y="128">R = 챌면</text>
<text x="222.9" y="128">/ T = 디딤판 · 단위 mm</text>
<text x="212" y="306">R = 챌면</text>
<text x="222.9" y="306">/ T = 디딤판 · 단위 mm</text>
</g>
<g font-size="2.2" fill="#171b1c">
<text x="96.2" y="70.5">1</text>
<text x="119.6" y="67.2">주 계단참</text>
<text x="67.9" y="89">UP</text>
<text x="121.4" y="107.9">4</text>
<text x="73.8" y="114.1">2</text>
<text x="99" y="151.6">3</text>
<text x="106" y="241.4">DN</text>
<text x="119.6" y="245.2">주 계단참</text>
<text x="96.2" y="248.5">1</text>
<text x="67.9" y="267">UP</text>
<text x="121.4" y="285.9">4</text>
<text x="73.8" y="292.1">2</text>
<text x="99" y="329.5">3</text>
</g>
<g font-size="2.1" fill="#5e6366">
<text x="536" y="20">PROJECT NO.</text>
<text x="536" y="51">PROJECT TITLE</text>
<text x="536" y="85">DRAWING TITLE</text>
<text x="536" y="121">REFERENCES</text>
<text x="536" y="161">GEOMETRY</text>
<text x="536" y="199">NOTES</text>
<text x="536" y="247">REVISION</text>
<text x="536" y="281">ISSUE</text>
<text x="536" y="314">PRINT SCALE</text>
<text x="536" y="351">DATE</text>
<text x="536" y="382">DRAWING NO.</text>
</g>
<g font-size="1.9" fill="#171b1c">
<text x="72" y="49.5">03</text>
<text x="72" y="227.5">03</text>
</g>
</svg>
